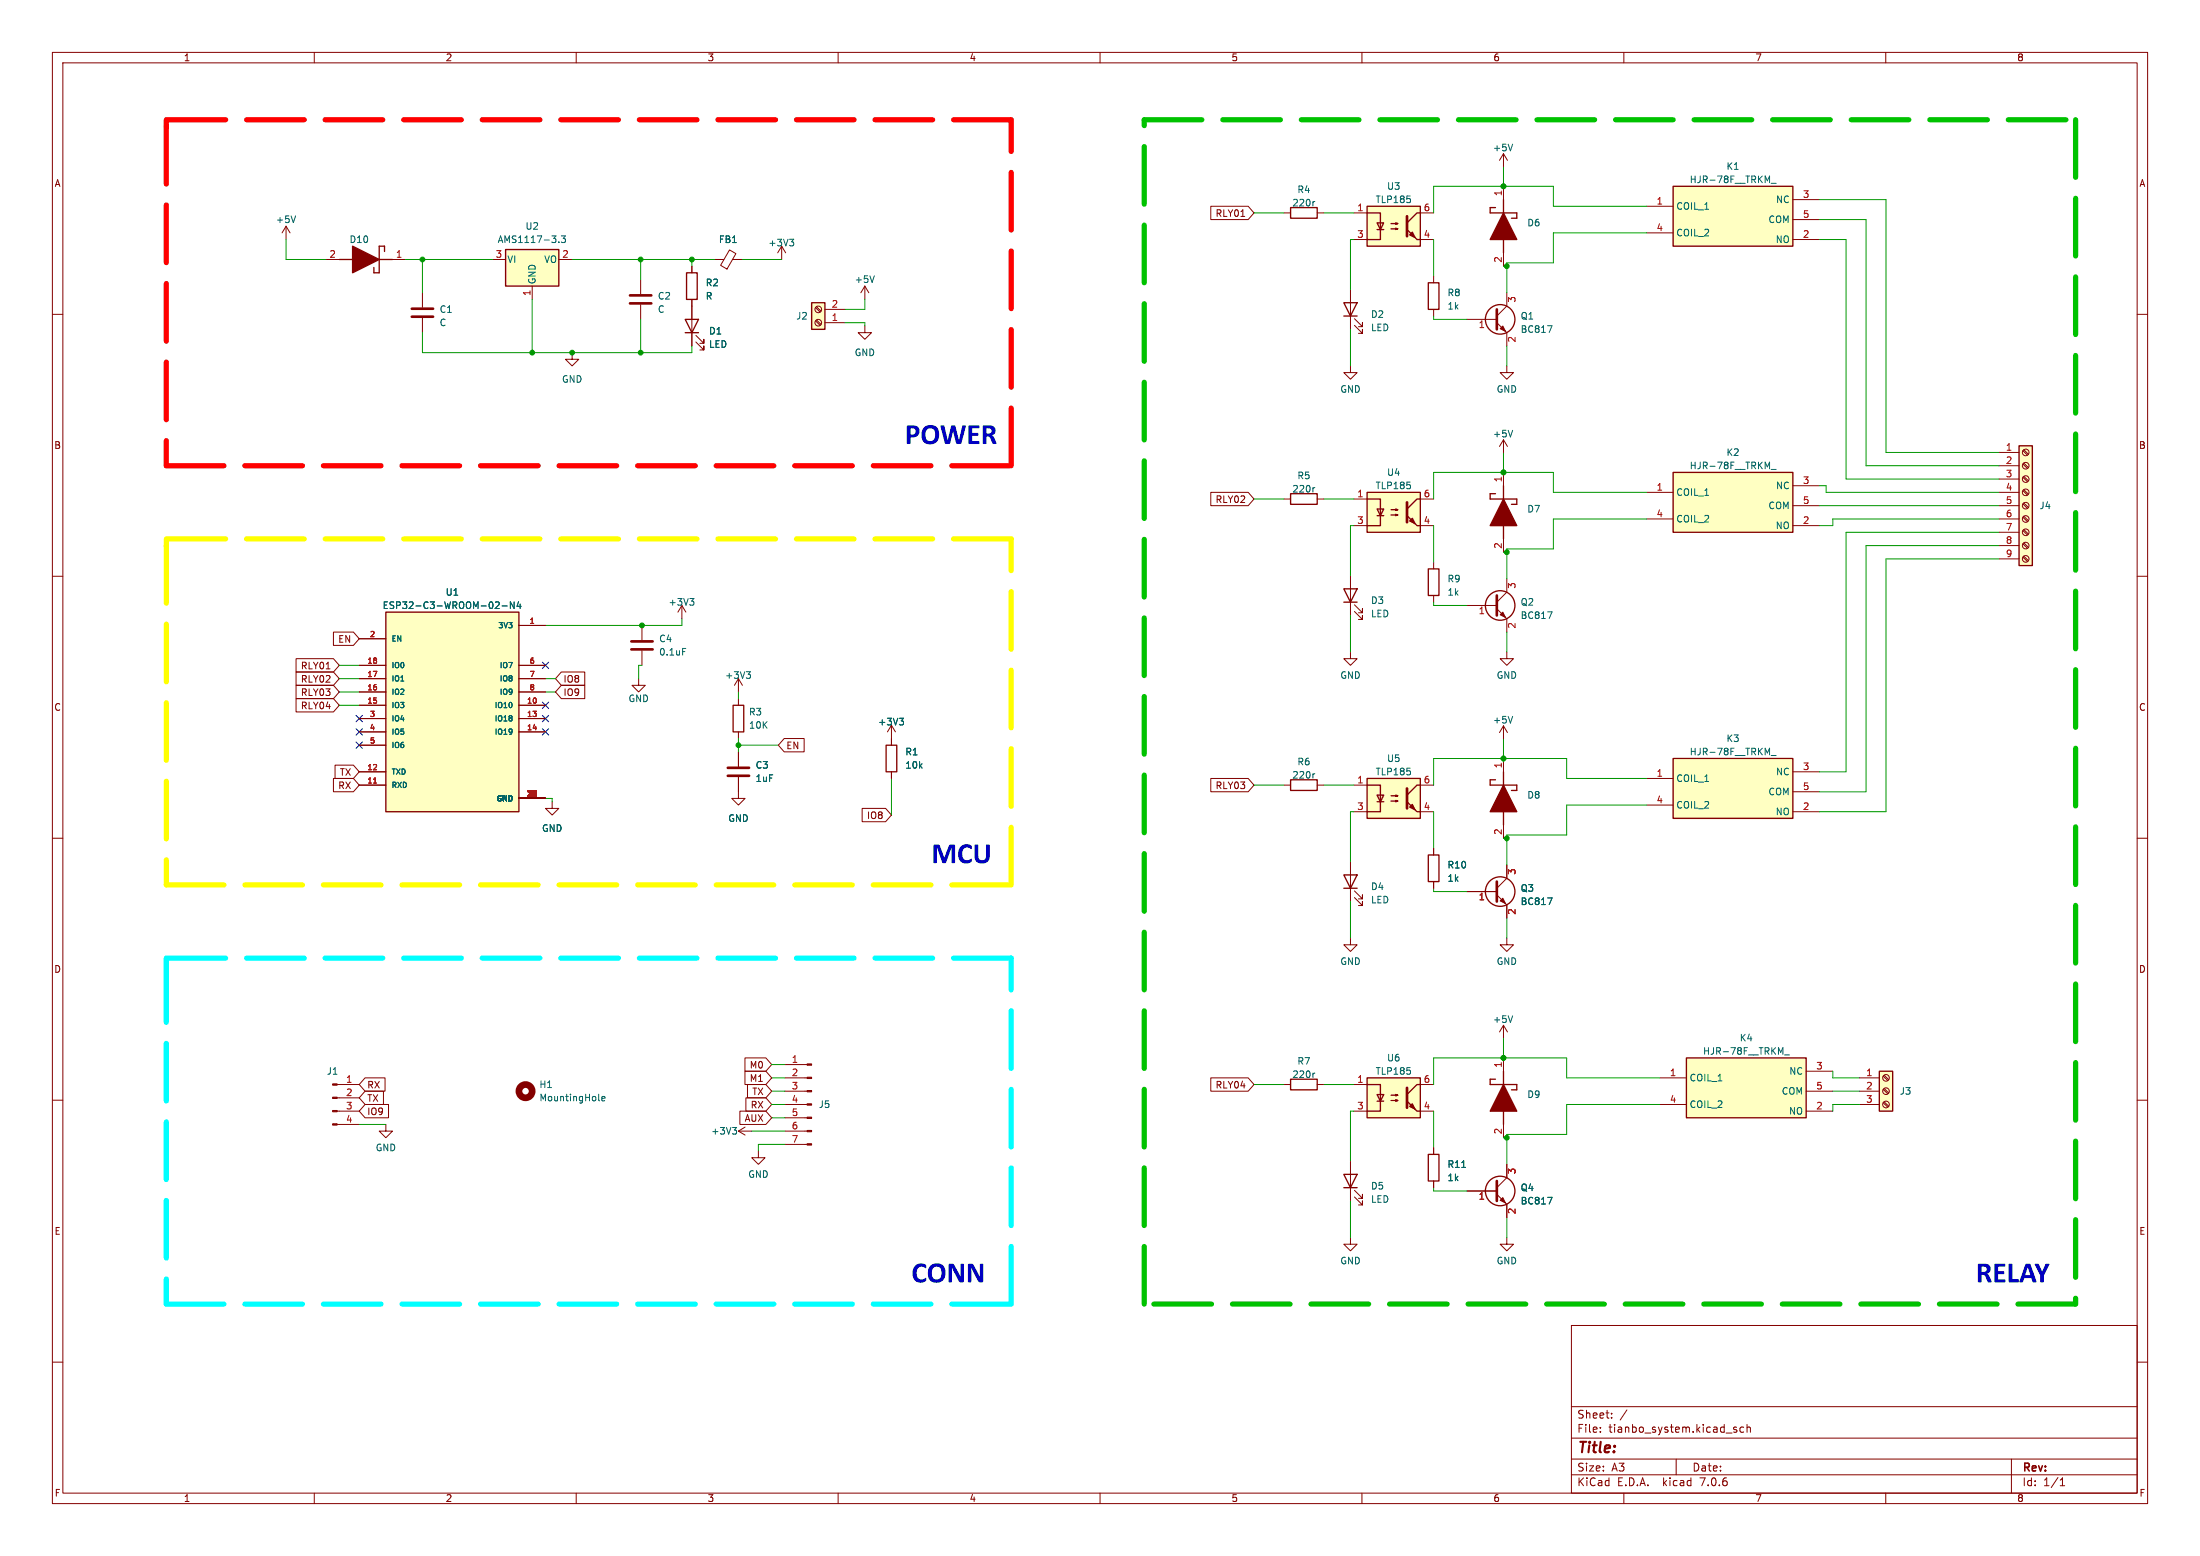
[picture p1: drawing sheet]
<svg xmlns="http://www.w3.org/2000/svg" width="420mm" height="297mm" viewBox="0 0 420 297" stroke-linecap="round" stroke-linejoin="round" font-family="sans-serif">
<g fill="none" stroke="#840000" stroke-width=".19">
<path d="M10 10h400v277h-400zM12 12h396v273h-396zM60 10v2M110 10v2M160 10v2M210 10v2M260 10v2M310 10v2M360 10v2M231.1 39.4h7.2l1.1 1.2-1.1 1.3h-7.2zM287 29.3v2.6M287 35.6v2.5"/>
<path d="M287 29.3l-.7 1.3M287 29.3l.8 1.3M314.3 39.4h5.1M342.3 38.1h5M10 60h2M54.6 43.2l-.8 1.3M54.6 43.2v2.5M54.6 43.2l.8 1.3M62.2 49.5h2.6M74.9 49.5h2.6M80.6 55.9v2.8M94 49.5h2.5"/>
<path d="M101.6 54.6v2.6M106.7 49.5h2.5M122.3 53.3v2.8M122.3 58.2v2.8M132.1 50.8v1.3M132.1 57.2v8.8M136.5 49.5h1.7M139.3 47.7l1.2 .7-1.7 3-1.2-.8zM139.9 49.5h1.7M149.2 47l-.7 1.3M149.2 47v2.5M149.2 47l.8 1.3"/>
<path d="M155.7 58.7l.9 .9M155.9 58.5l.8 .9M157.5 59.1h3.8M165.1 54.6l-.8 1.3M165.1 54.6v2.6M165.1 54.6l.8 1.3M245.1 40.6h1.3M251.5 40.6h1.2M257.8 55.2v7.7M258.4 45.7h2.6M258.4 40.6h2.6M271.1 45.7h2.6"/>
<path d="M271.1 40.6h2.6M273.7 52.7v1.3M273.7 59.1v1.2M287 48.3v2.5M287.7 55.9v2.5l-2 1.9M314.3 44.5h5.1M342.3 45.7h5M342.3 41.9h5M408 60h2M80.6 60.7v2.8M109.2 67.3v1.3h1.3l-1.3 1.3-1.3-1.3h1.3M132.8 65.3l1.6 1.5v-.8v.8h-.8"/>
<path d="M132.8 64l1.6 1.5v-.7v.7h-.8M155.7 61.3l.9 .8M155.9 61.1l.8 .8M157.5 61.6h3.8M165.1 62.2v1.3h1.3l-1.3 1.3-1.3-1.3h1.3M257.8 69.9v1.2h1.3l-1.3 1.3-1.3-1.3h1.3M258.6 62.1l1.5 1.5v-.7v.7h-.8M258.6 60.8l1.5 1.6v-.8v.8h-.8M280 61h5.7M285.7 61.6l2 1.9v2.5M287.7 69.9v1.2h1.2l-1.2 1.3-1.3-1.3h1.3M231.1 94h7.2l1.1 1.3-1.1 1.2h-7.2z"/>
<path d="M245.1 95.3h1.3M251.5 95.3h1.2M258.4 95.3h2.6M271.1 95.3h2.6M287 83.9v2.6M287 90.2v2.5M287 83.9l-.7 1.3M287 83.9l.8 1.3M314.3 94h5.1M314.3 99.1h5.1M342.3 92.7h5M342.3 96.5h5"/>
<path d="M381.6 94h3.8M381.6 99.1h3.8M381.6 96.5h3.8M381.6 86.4h3.8M381.6 88.9h3.8M381.6 91.4h3.8M386.2 98.7l.8 .9M386.2 96.2l.8 .8M386.2 93.6l.8 .9M386.2 91.1l.8 .8M386.2 88.6l.8 .8M386.2 86l.8 .9"/>
<path d="M386.4 98.6l.8 .8M386.4 96l.8 .9M386.4 93.5l.8 .8M386.4 90.9l.8 .9M386.4 88.4l.8 .8M386.4 85.9l.8 .8M10 110h2M99.1 119.4h5M122.6 119.4v2.8M130.2 115.6l-.8 1.2M130.2 115.6v2.5M130.2 115.6l.7 1.2"/>
<path d="M257.8 109.9v7.6M258.4 100.3h2.6M258.6 116.7l1.5 1.5v-.7v.7h-.8M258.6 115.4l1.5 1.6v-.8v.8h-.8M271.1 100.3h2.6M273.7 107.3v1.3M273.7 113.7v1.2M280 115.6h5.7M285.7 116.2l2 1.9v2.6M287 102.9v2.5M287.7 110.5v2.5l-2 1.9M342.3 100.3h5"/>
<path d="M381.6 101.6h3.8M381.6 104.1h3.8M381.6 106.7h3.8M386.2 106.3l.8 .9M386.2 103.8l.8 .8M386.2 101.3l.8 .8M386.4 106.2l.8 .8M386.4 103.6l.8 .9M386.4 101.1l.8 .8M408 110h2M56.5 133.3h7.2l1.1 1.3-1.1 1.3h-7.2zM56.5 128.3h7.2l1.1 1.2-1.1 1.3h-7.2z"/>
<path d="M56.5 130.8h7.2l1.1 1.3-1.1 1.3h-7.2zM56.5 125.7h7.2l1.1 1.3-1.1 1.3h-7.2zM63.7 120.6h3.8l1.1 1.3-1.1 1.3h-3.8zM68.6 134.6h5.1M68.6 137.2h5.1M68.6 139.7h5.1M68.6 132.1h5.1M68.6 129.5h5.1M68.6 127h5.1M68.6 121.9h5.1M99.1 134.6h5M99.1 137.2h5"/>
<path d="M99.1 139.7h5M99.1 132.1h5M99.1 129.5h5M99.1 127h5M107.2 130.8h4.4v2.6h-4.4l-1.2-1.3zM107.2 128.3h4.4v2.5h-4.4l-1.2-1.3zM121.9 129.5v1.3h1.3l-1.3 1.3-1.3-1.3h1.3M122.6 124.2v2.8M141 129.5v2.6M141 133.4v1.2M141 139.7v1.3M141 129.5l-.8 1.3"/>
<path d="M141 129.5l.7 1.3M170.2 138.4v3.8M170.2 138.4l-.8 1.3M170.2 138.4l.7 1.3M257.8 124.5v1.2h1.3l-1.3 1.3-1.3-1.3h1.3M287 138.6v2.5M287 138.6l-.7 1.2M287 138.6l.8 1.2M287.7 124.5v1.2h1.2l-1.2 1.3-1.3-1.3h1.3M10 160h2M63.7 148.6h3.8l1.1 1.3-1.1 1.2h-3.8zM64 146h3.5l1.1 1.3-1.1 1.3h-3.5z"/>
<path d="M68.6 149.9h5.1M68.6 147.3h5.1M68.6 142.2h5.1M99.1 152.4h5M105.4 153v1.3h1.3l-1.3 1.3-1.3-1.3h1.3M141 148.3v4.1h1.2l-1.2 1.3-1.3-1.3h1.3M141 143.5v2.8M149.7 141h3.8v2.5h-3.8l-1.1-1.3zM164.6 154.3h4.5l1.1 1.3-1.1 1.2h-4.5zM170.2 147.3v1.3M231.1 148.6h7.2l1.1 1.3-1.1 1.2h-7.2zM245.1 149.9h1.3"/>
<path d="M251.5 149.9h1.2M258.4 149.9h2.6M258.4 154.9h2.6M271.1 149.9h2.6M271.1 154.9h2.6M287 144.8v2.5M287 157.5v2.5M314.3 148.6h5.1M314.3 153.7h5.1M342.3 147.3h5M342.3 154.9h5M342.3 151.1h5"/>
<path d="M408 160h2M257.8 179.1v1.2h1.3l-1.3 1.3-1.3-1.3h1.3M257.8 164.5v7.6M258.6 171.3l1.5 1.5v-.7v.7h-.8M258.6 170.1l1.5 1.5v-.8v.8h-.8M273.7 161.9v1.3M273.7 168.3v1.2M280 170.2h5.7M285.7 170.8l2 1.9v2.6M287.7 179.1v1.2h1.2l-1.2 1.3-1.3-1.3h1.3M287.7 165.1v2.5l-2 1.9M287 195.7l-.7 1.3"/>
<path d="M287 195.7v2.5M287 195.7l.8 1.3M10 210h2M64.4 212.1h4.2M64.4 214.6h4.2M64.4 209.6h4.2M64.4 207h4.2M69.7 205.7h3.8v2.6h-3.8l-1.1-1.3zM69.7 210.8h4.5v2.6h-4.5l-1.1-1.3zM69.7 208.3h3.5v2.5h-3.5l-1.1-1.2zM73.7 214.6v1.3h1.2l-1.2 1.3-1.3-1.3h1.3M141 215.9h2.5"/>
<path d="M141 215.9l1.2 .8M141.2 212.1h5l1.1 1.3-1.1 1.2h-5zM142.2 201.9h4l1.1 1.3-1.1 1.3h-4zM142.2 204.5h4l1.1 1.2-1.1 1.3h-4zM142.2 215.1l-1.2 .8M142.4 209.5h3.8l1.1 1.3-1.1 1.3h-3.8zM142.7 207h3.5l1.1 1.3-1.1 1.3h-3.5zM144.8 219.7v1.3h1.2l-1.2 1.2-1.3-1.2h1.3M149.9 205.7h4.2M149.9 210.8h4.2M149.9 208.3h4.2M149.9 218.4h4.2"/>
<path d="M149.9 215.9h4.2M149.9 213.4h4.2M149.9 203.2h4.2M231.1 205.7h7.2l1.1 1.3-1.1 1.3h-7.2zM245.1 207h1.3M251.5 207h1.2M258.4 212.1h2.6M258.4 207h2.6M271.1 212.1h2.6M271.1 207h2.6M273.7 219.1v1.2M287 201.9v2.6"/>
<path d="M287 214.6v2.6M316.9 205.7h5M316.9 210.8h5M344.8 212.1h5.1M344.8 204.5h5.1M344.8 208.3h5.1M355 205.7h3.8M355 210.8h3.8M355 208.3h3.8M359.5 210.5l.9 .8M359.5 207.9l.9 .9M359.5 205.4l.9 .8"/>
<path d="M359.7 210.3l.9 .9M359.7 207.8l.9 .8M359.7 205.2l.9 .9M408 210h2M257.8 236.2v1.3h1.3l-1.3 1.3-1.3-1.3h1.3M257.8 221.6v7.6M258.6 228.5l1.5 1.5v-.8v.8h-.8M258.6 227.2l1.5 1.5v-.7v.7h-.8M273.7 225.4v1.3M280 227.3h5.7M285.7 228l2 1.9v2.5M287.7 236.2v1.3h1.2l-1.2 1.3-1.3-1.3h1.3"/>
<path d="M287.7 222.2v2.6l-2 1.9M10 260h2M300 253h108v32h-108zM408 260h2M300 278.5h108M300 274.5h108M300 268.5h108M305.5 273.2v.2M305.5 272.5v.1M307.7 270.5v.2M307.7 269.8v.1M310.6 269.1l-1.3 1.9"/>
<path d="M320 278.5v3M330.9 272.7l.7 .4-.2 .3-.5-.1M331.5 272.5l-.3-.1-.3 .2M332.9 272.5l-.5-.1-.2 .3 .1 .6h.6M333.5 272.5l.2-.1 .4 .1 .1 .9M333.5 271.9v1.5M384 278.5v6.5M60 285v2M110 285v2M160 285v2M210 285v2M260 285v2"/>
<path d="M300 281.5h108M310 285v2M360 285v2M393.3 283.6h.9M393.3 282.5l.4-.4v1.5"/>
<circle cx="156.2" cy="59.1" r=".63"/>
<circle cx="156.2" cy="61.6" r=".63"/>
<circle cx="386.7" cy="88.9" r=".63"/>
<circle cx="386.7" cy="96.5" r=".63"/>
<circle cx="386.7" cy="94" r=".63"/>
<circle cx="386.7" cy="99.1" r=".63"/>
<circle cx="386.7" cy="86.4" r=".63"/>
<circle cx="386.7" cy="91.4" r=".63"/>
<circle cx="386.7" cy="106.7" r=".63"/>
<circle cx="386.7" cy="101.6" r=".63"/>
<circle cx="386.7" cy="104.1" r=".63"/>
<circle cx="360" cy="205.7" r=".63"/>
<circle cx="360" cy="208.3" r=".63"/>
<circle cx="360" cy="210.8" r=".63"/>
</g>
<g fill="none" stroke="#840000" stroke-width=".51">
<path d="M78.6 58.9h4.1M120.3 57.9h4M120.3 56.4h4M268.6 41.3v3.8M285.7 59.1v3.8M78.6 60.5h4.1M268.6 95.9v3.8M285.7 113.7v3.8M120.5 124h4.1M120.5 122.4h4.1M138.9 148.1h4.1M138.9 146.6h4.1"/>
<path d="M268.6 150.5v3.8M285.7 168.3v3.8M268.6 207.6v3.9M285.7 225.4v3.8"/>
</g>
<g fill="#840000" stroke="#840000" stroke-width=".19">
<path d="M286.4 229.1l.5-.5 .5 1z"/>
<path d="M286.4 172l.5-.5 .5 1z"/>
<path d="M63.5 214.5h.9v.3h-.9z"/>
<path d="M63.5 212h.9v.2h-.9z"/>
<path d="M63.5 209.4h.9v.3h-.9z"/>
<path d="M63.5 206.9h.9v.2h-.9z"/>
<path d="M286.4 117.3l.5-.5 .5 1.1z"/>
<path d="M154.1 218.3h.8v.3h-.8z"/>
<path d="M154.1 215.8h.8v.2h-.8z"/>
<path d="M154.1 213.2h.8v.3h-.8z"/>
<path d="M154.1 210.7h.8v.2h-.8z"/>
<path d="M154.1 208.2h.8v.2h-.8z"/>
<path d="M154.1 205.6h.8v.3h-.8z"/>
<path d="M154.1 203.1h.8v.2h-.8z"/>
<path d="M286.4 62.7l.5-.5 .5 1z"/>
</g>
<g fill="none" stroke="#840000" stroke-width=".25">
<path d="M246.4 39.6h5.1v2.1h-5.1zM261 39.4h10.1v7.6h-10.1zM285.5 39.6h-1v1h5.1v1.1h-1.1M287 38.1v2.5M319.4 35.6h22.9v11.4h-22.9zM64.8 49.5h2.5M72.4 49.5h2.5M73.4 48v-1h-1v5.1h-1v-1M96.5 47.6h10.2v7h-10.2zM131.1 52.1h2v5.1h-2zM154.9 57.8h2.6v5.1h-2.6zM256.5 57.8h2.6l-1.3 2.5z"/>
<path d="M261 40.6h2.5v5.1h-2.5M262.9 42.5h1.3l-.7 1.3zM262.9 43.8h1.3M265.6 43.7h1.2l-.4 .1v-.2l.4 .1M265.6 42.7h1.2l-.4 .1v-.3l.4 .2M268.6 43.8l1.9 1.9h.6M271.1 40.6h-.6l-1.9 1.9M272.7 54h2v5.1h-2zM287 45.7v2.6M130.8 61h2.5l-1.2 2.5zM130.8 63.5h2.5M256.5 60.3h2.6"/>
<path d="M246.4 94.2h5.1v2.1h-5.1zM261 94h10.1v7.6h-10.1zM261 95.3h2.5v5h-2.5M262.9 97.2h1.3l-.7 1.2zM262.9 98.4h1.3M265.6 98.3h1.2l-.4 .1v-.2l.4 .1M265.6 97.3h1.2l-.4 .1v-.2l.4 .1M268.6 98.4l1.9 1.9h.6M271.1 95.3h-.6l-1.9 1.9M285.5 94.2h-1v1.1h5.1v1h-1.1M287 92.7v2.6M319.4 90.2h22.9v11.4h-22.9z"/>
<path d="M385.4 85.1h2.6v22.9h-2.6zM73.7 116.8h25.4v38.1h-25.4zM256.5 112.4h2.6l-1.3 2.5zM256.5 114.9h2.6M272.7 108.6h2v5.1h-2zM287 100.3v2.6M140 134.6h2v5.1h-2zM169.2 142.2h2v5.1h-2zM246.4 148.8h5.1v2.1h-5.1zM261 148.6h10.1v7.6h-10.1zM261 149.9h2.5v5h-2.5M262.9 151.8h1.3l-.7 1.2z"/>
<path d="M262.9 153h1.3M265.6 152.9h1.2l-.4 .1v-.2l.4 .1M265.6 151.9h1.2l-.4 .1v-.2l.4 .1M268.6 153l1.9 1.9h.6M271.1 149.9h-.6l-1.9 1.9M285.5 148.8h-1v1.1h5.1v1h-1.1M287 147.3v2.6M287 154.9v2.6M319.4 144.8h22.9v11.4h-22.9zM256.5 167h2.6l-1.3 2.5zM256.5 169.5h2.6M272.7 163.2h2v5.1h-2z"/>
<path d="M246.4 206h5.1v2h-5.1zM261 205.7h10.1v7.7h-10.1zM261 207h2.5v5.1h-2.5M262.9 208.9h1.3l-.7 1.3zM262.9 210.2h1.3M265.6 210.1h1.2l-.4 .1v-.3l.4 .2M265.6 209h1.2l-.4 .2v-.3l.4 .1M268.6 210.2l1.9 1.9h.6M271.1 207h-.6l-1.9 1.9M285.5 206h-1v1h5.1v1h-1.1M287 204.5v2.5M287 212.1v2.5"/>
<path d="M321.9 201.9h22.9v11.5h-22.9zM358.8 204.5h2.5v7.6h-2.5zM256.5 224.2h2.6l-1.3 2.5zM256.5 226.7h2.6M272.7 220.3h2v5.1h-2z"/>
<circle cx="286.4" cy="61" r="2.82"/>
<circle cx="286.4" cy="115.6" r="2.82"/>
<circle cx="286.4" cy="170.2" r="2.82"/>
<circle cx="286.4" cy="227.3" r="2.82"/>
</g>
<g fill="none" stroke="#006464" stroke-width=".19">
<path d="M251 38.5h-.2M269.2 38v.6M288.8 27.5l-.5 1.3M338.1 35h1M56.4 41.2l-.4 1.3M106.7 46.2v.1M107.2 45h.7l-.4 .5 .4 .1v.6l-.2 .1-.5-.1M150.7 45.7h.8l-.4 .4M151.3 46.1l.2 .3v.3l-.2 .2M166.9 52.6l-.4 1.3M295.4 62.2h.9l-.6 1.2M251 93.1h-.2"/>
<path d="M269.2 92.6v.6M288.8 82.1l-.5 1.3M338.1 89.6h1M94.8 114.9h.4l.1 .3-.8 .9h.8M95.9 115.7h.9M98.2 114.9v1.2l-.8-1.2v1.2M99 114.8l-.3 .9h.8M99.3 115.3v.8M131.7 114.2h.8l-.5 .5M132.2 114.7l.3 .3v.3l-.3 .2M295.4 116.8h.9l-.6 1.3M130.3 123.8h.6"/>
<path d="M142.5 128.2h.8l-.5 .5M143 128.7l.3 .2v.3l-.3 .3M171.7 137.1h.8l-.4 .5M172.2 137.6l.3 .2v.3l-.3 .3M288.8 136.7l-.5 1.3M251 147.7h-.2M269.2 147.2v.6M338.1 144.2h1M295.4 171.4h.9l-.6 1.3M288.8 193.9l-.5 1.3M114.3 209.9l.2 .2M114.9 209.7l.6-.1-.1-.3h-.3l-.2 .2 .1 .6h.4"/>
<path d="M139.8 215.2h.8l-.4 .5M140.4 215.7l.2 .2v.3l-.2 .3M251 204.8l-.2 .1M269.2 204.4v.5M340.7 201.4h.9M279.1 222.8h.7M295.4 228.5h.9l-.6 1.3"/>
</g>
<g fill="#ffffc2" stroke="#ffffc2" stroke-width=".19">
<path d="M321.9 201.9h22.9v11.5h-22.9z"/>
<path d="M73.7 116.8h25.4v38.1h-25.4z"/>
<path d="M261 94h10.1v7.6h-10.1z"/>
<path d="M319.4 35.6h22.9v11.4h-22.9z"/>
<path d="M319.4 90.2h22.9v11.4h-22.9z"/>
<path d="M385.4 85.1h2.6v22.9h-2.6z"/>
<path d="M261 148.6h10.1v7.6h-10.1z"/>
<path d="M319.4 144.8h22.9v11.4h-22.9z"/>
<path d="M261 39.4h10.1v7.6h-10.1z"/>
<path d="M261 205.7h10.1v7.7h-10.1z"/>
<path d="M96.5 47.6h10.2v7h-10.2z"/>
<path d="M154.9 57.8h2.6v5.1h-2.6z"/>
<path d="M358.8 204.5h2.5v7.6h-2.5z"/>
</g>
<path d="M71.3 149.5h.6" fill="none" stroke="#a90000" stroke-width=".19"/>
<g fill="#840000" stroke="#840000" stroke-width=".25">
<path d="M287 207l2.6 5.1h-5.1z"/>
<path d="M269.1 99.4l.5-.5 .5 1z"/>
<path d="M287 95.3l2.6 5h-5.1z"/>
<path d="M269.1 154.1l.5-.6 .5 1.1z"/>
<path d="M287 149.9l2.6 5h-5.1z"/>
<path d="M287 40.6l2.6 5.1h-5.1z"/>
<path d="M269.1 44.8l.5-.5 .5 1z"/>
<path d="M269.1 211.2l.5-.5 .5 1z"/>
<path d="M67.3 47l5.1 2.5-5.1 2.6z"/>
</g>
<circle cx="100.3" cy="208.3" r="1.27" fill="none" stroke="#840000" stroke-width="1.3"/>
<path d="M31.7 24.1v64.8M31.7 22.9v1.2M193 22.9h-161.3M31.7 88.9h161.3M193 88.9v-66" fill="none" stroke="#f00" stroke-width="1" stroke-dasharray="11 4"/>
<path d="M31.7 184.2v64.7M31.7 182.9v1.3M193 182.9h-161.3M31.7 248.9h161.3M193 248.9v-66" fill="none" stroke="#0ff" stroke-width="1" stroke-dasharray="11 4"/>
<path d="M31.7 104.1v64.8M31.7 102.9v1.2M193 102.9h-161.3M31.7 168.9h161.3M193 168.9v-66" fill="none" stroke="#ff0" stroke-width="1" stroke-dasharray="11 4"/>
<path d="M218.4 22.9h177.8M396.2 22.9v226M218.4 248.9v-226M396.2 248.9h-177.8" fill="none" stroke="#00c200" stroke-width="1" stroke-dasharray="11 4"/>
<g fill="none" stroke="#009600" stroke-width=".19">
<path d="M287 35.6h.1M287 31.9v3.7M314.3 39.4h-17.8v-3.8h-22.8v5M347.3 38.1h12.7v48.3h21.6M54.6 45.7v3.8h7.6M77.5 49.5h16.5M80.6 49.5v6.4M101.6 57.2v10.1M109.2 49.5h27.3M122.3 49.5v3.8M132.1 49.5v1.3M141.6 49.5h7.6"/>
<path d="M165.1 57.2v1.9h-3.8M239.4 40.6h5.7M252.7 40.6h5.7M258.4 45.7h-.6v9.5M273.7 45.7v7M287 50.8h.7M314.3 44.5h-17.8v5.7h-8.8v5.7M347.3 45.7h5.1v45.7h29.2M347.3 41.9h8.9v47h25.4M80.6 63.5v3.8h51.5v-1.3M122.3 61v6.3M161.3 61.6h3.8v.6"/>
<path d="M257.8 62.9v7M273.7 60.3v.7h6.3M287.7 66v3.9M239.4 95.3h5.7M252.7 95.3h5.7M287 90.2h.1M287 86.5v3.7M314.3 94h-17.8v-3.8h-22.8v5.1M314.3 99.1h-17.8v5.7h-8.8v5.7M347.3 92.7h1.3v1.3h33M347.3 96.5h34.3M381.6 99.1h-31.7v1.2h-2.6"/>
<path d="M130.2 118.1v1.3h-26.1M257.8 117.5v7M258.4 100.3h-.6v9.6M273.7 100.3v7M273.7 114.9v.7h6.3M287 105.4h.7M381.6 104.1h-25.4v47h-8.9M381.6 106.7h-21.6v48.2h-12.7M381.6 101.6h-29.2v45.7h-5.1M64.8 129.5h3.8M64.8 134.6h3.8M64.8 127h3.8"/>
<path d="M64.8 132.1h3.8M104.1 129.5h1.9M104.1 132.1h1.9M122.6 127h-.7v2.5M141 132.1v1.3M287.7 120.7v3.8M104.1 152.4h1.3v.6M141 141v2.5M141 142.2h7.6M170.2 148.6v7M239.4 149.9h5.7M252.7 149.9h5.7"/>
<path d="M258.4 154.9h-.6v9.6M273.7 154.9v7M287 144.8h.1M287 141.1v3.7M314.3 148.6h-15.2v-3.8h-25.4v5.1M314.3 153.7h-15.2v5.7h-11.4v5.7M257.8 172.1v7M273.7 169.5v.7h6.3M287 160h.7M287.7 175.3v3.8M287 198.2v3.7M68.6 214.6h5.1"/>
<path d="M143.5 215.9h6.4M147.3 203.2h2.6M147.3 213.4h2.6M147.3 210.8h2.6M147.3 208.3h2.6M147.3 205.7h2.6M149.9 218.4h-5.1v1.3M239.4 207h5.7M252.7 207h5.7M258.4 212.1h-.6v9.5M273.7 212.1v7M287 201.9h.1"/>
<path d="M287 217.2h.7M316.9 210.8h-17.8v5.7h-11.4v5.7M316.9 205.7h-17.8v-3.8h-25.4v5.1M349.9 208.3h5.1M349.9 204.5v1.2h5.1M355 210.8h-5.1v1.3M257.8 229.2v7M273.7 226.7v.6h6.3M287.7 232.4v3.8"/>
</g>
<g fill="none" stroke="#000084" stroke-width=".19">
<path d="M68 139.1l1.2 1.2M68 136.6l1.2 1.2M69.2 139.1l-1.2 1.2M69.2 136.6l-1.2 1.2M103.5 134l1.2 1.2M103.5 139.1l1.2 1.2M103.5 136.6l1.2 1.2M103.5 126.4l1.2 1.2M104.7 134l-1.2 1.2M104.7 139.1l-1.2 1.2M104.7 136.6l-1.2 1.2M104.7 126.4l-1.2 1.2"/>
<path d="M68 141.6l1.2 1.2M69.2 141.6l-1.2 1.2"/>
</g>
<g fill="#009600" stroke="#009600" stroke-width=".19">
<circle cx="132.1" cy="49.5" r=".46"/>
<circle cx="122.3" cy="49.5" r=".46"/>
<circle cx="122.3" cy="67.3" r=".46"/>
<circle cx="122.6" cy="119.4" r=".46"/>
<circle cx="141" cy="142.2" r=".46"/>
<circle cx="109.2" cy="67.3" r=".46"/>
<circle cx="101.6" cy="67.3" r=".46"/>
<circle cx="80.6" cy="49.5" r=".46"/>
<circle cx="287.7" cy="217.2" r=".46"/>
<circle cx="287.7" cy="160" r=".46"/>
<circle cx="287" cy="201.9" r=".46"/>
<circle cx="287" cy="90.2" r=".46"/>
<circle cx="287.7" cy="50.8" r=".46"/>
<circle cx="287" cy="35.6" r=".46"/>
<circle cx="287" cy="144.8" r=".46"/>
<circle cx="287.7" cy="105.4" r=".46"/>
</g>
<g font-size="5.6" fill="#0000c2">
<text x="172.7" y="85.4">POWER</text>
<text x="177.8" y="165.4">MCU</text>
<text x="174" y="245.5">CONN</text>
<text x="377.2" y="245.5">RELAY</text>
</g>
<text font-size="2.8" fill="#840000" x="301" y="277.9">Title:</text>
<g font-size="2.1" fill="#840000">
<text x="301" y="273.7">File:</text>
<text x="301" y="271">Sheet:</text>
<text x="307.1" y="273.7">tianbo_system.kicad_sch</text>
<text x="301" y="281.1">Size:</text>
<text x="307.6" y="281.1">A3</text>
<text x="323" y="281.1">Date:</text>
<text x="386" y="281.3">Rev:</text>
<text x="301" y="283.9">KiCad</text>
<text x="308.7" y="283.9">E.D.A.</text>
<text x="317.6" y="283.9">kicad</text>
<text x="324.8" y="283.9">7.0.6</text>
<text x="386" y="283.9">Id:</text>
<text x="390.1" y="283.9">1/1</text>
</g>
<g font-size="1.8" fill="#840000">
<text x="35" y="11.9">1</text>
<text x="85" y="11.9">2</text>
<text x="135" y="11.9">3</text>
<text x="185" y="11.9">4</text>
<text x="235" y="11.9">5</text>
<text x="285" y="11.9">6</text>
<text x="335" y="11.9">7</text>
<text x="385" y="11.9">8</text>
<text x="10.3" y="35.9">A</text>
<text x="408.3" y="35.9">A</text>
<text x="232" y="41.6">RLY01</text>
<text x="10.3" y="85.9">B</text>
<text x="408.2" y="85.9">B</text>
<text x="232" y="96.2">RLY02</text>
<text x="64.5" y="122.9">EN</text>
<text x="57.3" y="130.5">RLY02</text>
<text x="57.3" y="128">RLY01</text>
<text x="107.5" y="130.5">IO8</text>
<text x="10.3" y="135.9">C</text>
<text x="57.3" y="135.6">RLY04</text>
<text x="57.3" y="133">RLY03</text>
<text x="107.5" y="133">IO9</text>
<text x="408.2" y="135.9">C</text>
<text x="150" y="143.2">EN</text>
<text x="64.8" y="148.3">TX</text>
<text x="64.5" y="150.8">RX</text>
<text x="232" y="150.8">RLY03</text>
<text x="165.4" y="156.5">IO8</text>
<text x="10.3" y="185.9">D</text>
<text x="408.2" y="185.9">D</text>
<text x="70" y="208">RX</text>
<text x="143" y="204.2">M0</text>
<text x="143" y="206.7">M1</text>
<text x="143.5" y="209.2">TX</text>
<text x="232" y="208">RLY04</text>
<text x="70" y="213">IO9</text>
<text x="70" y="210.5">TX</text>
<text x="142.1" y="214.3">AUX</text>
<text x="143.2" y="211.8">RX</text>
<text x="10.3" y="235.9">E</text>
<text x="408.3" y="235.9">E</text>
<text x="10.3" y="285.9">F</text>
<text x="35" y="286.9">1</text>
<text x="85" y="286.9">2</text>
<text x="135" y="286.9">3</text>
<text x="185" y="286.9">4</text>
<text x="235" y="286.9">5</text>
<text x="285" y="286.9">6</text>
<text x="335" y="286.9">7</text>
<text x="385" y="286.9">8</text>
<text x="408.3" y="285.9">F</text>
</g>
<g font-size="1.8" fill="#006464">
<text x="284.9" y="29.1">+5V</text>
<text x="322.5" y="35.2">HJR-78F__TRKM_</text>
<text x="329.5" y="32.6">K1</text>
<text x="246.6" y="39.6">220r</text>
<text x="247.6" y="37.1">R4</text>
<text x="262.5" y="39">TLP185</text>
<text x="264.7" y="36.4">U3</text>
<text x="319.9" y="40.2">COIL_1</text>
<text x="339" y="39">NC</text>
<text x="52.6" y="42.8">+5V</text>
<text x="66.6" y="46.6">D10</text>
<text x="94.9" y="46.6">AMS1117-3.3</text>
<text x="100.2" y="44">U2</text>
<text x="137.1" y="46.6">FB1</text>
<text x="146.6" y="47.2">+3V3</text>
<text x="291.5" y="43.4">D6</text>
<text x="319.9" y="45.3">COIL_2</text>
<text x="337.5" y="42.8">COM</text>
<text x="338.9" y="46.6">NO</text>
<text x="96.8" y="50.4">VI</text>
<text x="103.8" y="50.4">VO</text>
<text x="83.8" y="59.9">C1</text>
<text x="102.5" y="54.4" transform="rotate(-90 102.5 54.4)">GND</text>
<text x="125.5" y="57.4">C2</text>
<text x="125.5" y="59.9">C</text>
<text x="134.6" y="54.8">R2</text>
<text x="134.6" y="57.4">R</text>
<text x="163.1" y="54.2">+5V</text>
<text x="276.2" y="56.7">R8</text>
<text x="276.2" y="59.3">1k</text>
<text x="83.8" y="62.5">C</text>
<text x="135.3" y="64">D1</text>
<text x="151.9" y="61.2">J2</text>
<text x="261.6" y="60.9">D2</text>
<text x="261.6" y="63.4">LED</text>
<text x="290.2" y="61.2">Q1</text>
<text x="290.2" y="63.7">BC817</text>
<text x="135.3" y="66.6">LED</text>
<text x="163.1" y="68.2">GND</text>
<text x="107.2" y="73.3">GND</text>
<text x="255.8" y="75.2">GND</text>
<text x="285.6" y="75.2">GND</text>
<text x="284.9" y="83.7">+5V</text>
<text x="322.5" y="89.8">HJR-78F__TRKM_</text>
<text x="329.5" y="87.2">K2</text>
<text x="246.6" y="94.2">220r</text>
<text x="247.6" y="91.7">R5</text>
<text x="262.5" y="93.6">TLP185</text>
<text x="264.7" y="91">U4</text>
<text x="319.9" y="94.8">COIL_1</text>
<text x="339" y="93.6">NC</text>
<text x="291.5" y="98">D7</text>
<text x="319.9" y="99.9">COIL_2</text>
<text x="337.5" y="97.4">COM</text>
<text x="338.9" y="101.2">NO</text>
<text x="389.3" y="97.4">J4</text>
<text x="85" y="113.9">U1</text>
<text x="276.2" y="111.4">R9</text>
<text x="276.2" y="113.9">1k</text>
<text x="73" y="116.4">ESP32-C3-WROOM-02-N4</text>
<text x="127.5" y="115.8">+3V3</text>
<text x="261.6" y="115.5">D3</text>
<text x="261.6" y="118">LED</text>
<text x="290.2" y="115.8">Q2</text>
<text x="290.2" y="118.3">BC817</text>
<text x="125.7" y="122.8">C4</text>
<text x="125.7" y="125.3">0.1uF</text>
<text x="138.3" y="129.8">+3V3</text>
<text x="255.8" y="129.8">GND</text>
<text x="285.6" y="129.8">GND</text>
<text x="119.9" y="134.2">GND</text>
<text x="142.9" y="136.8">R3</text>
<text x="142.9" y="139.3">10K</text>
<text x="167.5" y="138.7">+3V3</text>
<text x="284.9" y="138.3">+5V</text>
<text x="329.5" y="141.8">K3</text>
<text x="144.2" y="146.9">C3</text>
<text x="144.2" y="149.5">1uF</text>
<text x="172.7" y="144.4">R1</text>
<text x="172.7" y="146.9">10k</text>
<text x="246.6" y="148.8">220r</text>
<text x="247.6" y="146.3">R6</text>
<text x="262.5" y="148.2">TLP185</text>
<text x="264.7" y="145.6">U5</text>
<text x="319.9" y="149.5">COIL_1</text>
<text x="322.5" y="144.4">HJR-78F__TRKM_</text>
<text x="339" y="148.2">NC</text>
<text x="291.5" y="152.6">D8</text>
<text x="319.9" y="154.5">COIL_2</text>
<text x="337.5" y="152">COM</text>
<text x="338.9" y="155.8">NO</text>
<text x="103.4" y="159">GND</text>
<text x="138.9" y="157.1">GND</text>
<text x="276.2" y="166">R10</text>
<text x="261.6" y="170.1">D4</text>
<text x="261.6" y="172.6">LED</text>
<text x="276.2" y="168.5">1k</text>
<text x="290.2" y="170.4">Q3</text>
<text x="290.2" y="172.9">BC817</text>
<text x="255.8" y="184.4">GND</text>
<text x="285.6" y="184.4">GND</text>
<text x="284.9" y="195.4">+5V</text>
<text x="247.6" y="203.4">R7</text>
<text x="264.7" y="202.8">U6</text>
<text x="325" y="201.5">HJR-78F__TRKM_</text>
<text x="332" y="199">K4</text>
<text x="62.3" y="205.3">J1</text>
<text x="102.9" y="207.9">H1</text>
<text x="246.6" y="206">220r</text>
<text x="262.5" y="205.3">TLP185</text>
<text x="291.5" y="209.8">D9</text>
<text x="322.5" y="206.6">COIL_1</text>
<text x="340" y="209.1">COM</text>
<text x="341.5" y="205.3">NC</text>
<text x="362.6" y="209.1">J3</text>
<text x="102.9" y="210.4">MountingHole</text>
<text x="156.2" y="211.7">J5</text>
<text x="322.5" y="211.7">COIL_2</text>
<text x="341.4" y="213">NO</text>
<text x="71.6" y="219.9">GND</text>
<text x="135.7" y="216.8">+3V3</text>
<text x="142.7" y="225">GND</text>
<text x="261.6" y="227.2">D5</text>
<text x="276.2" y="223.1">R11</text>
<text x="276.2" y="225.7">1k</text>
<text x="290.2" y="227.6">Q4</text>
<text x="261.6" y="229.8">LED</text>
<text x="290.2" y="230.1">BC817</text>
<text x="255.8" y="241.5">GND</text>
<text x="285.6" y="241.5">GND</text>
</g>
<g font-size="1.8" fill="#a90000">
<text x="259" y="40.4">1</text>
<text x="271.7" y="40.4">6</text>
<text x="286.8" y="37.5" transform="rotate(-90 286.8 37.5)">1</text>
<text x="316.2" y="39.1">1</text>
<text x="344.1" y="37.8">3</text>
<text x="344.1" y="41.7">5</text>
<text x="259" y="45.5">3</text>
<text x="271.7" y="45.5">4</text>
<text x="316.2" y="44.2">4</text>
<text x="344.1" y="45.5">2</text>
<text x="62.8" y="49.3">2</text>
<text x="75.5" y="49.3">1</text>
<text x="94.5" y="49.3">3</text>
<text x="107.2" y="49.3">2</text>
<text x="286.8" y="50.2" transform="rotate(-90 286.8 50.2)">2</text>
<text x="101.3" y="56.6" transform="rotate(-90 101.3 56.6)">1</text>
<text x="158.7" y="58.8">2</text>
<text x="289.6" y="57.9" transform="rotate(-90 289.6 57.9)">3</text>
<text x="158.7" y="61.3">1</text>
<text x="282.2" y="62.9">1</text>
<text x="289.6" y="65.5" transform="rotate(-90 289.6 65.5)">2</text>
<text x="382.8" y="86.1">1</text>
<text x="382.8" y="88.6">2</text>
<text x="259" y="95">1</text>
<text x="271.7" y="95">6</text>
<text x="286.8" y="92.1" transform="rotate(-90 286.8 92.1)">1</text>
<text x="316.2" y="93.7">1</text>
<text x="344.1" y="92.5">3</text>
<text x="382.8" y="91.2">3</text>
<text x="382.8" y="93.7">4</text>
<text x="259" y="100.1">3</text>
<text x="271.7" y="100.1">4</text>
<text x="316.2" y="98.8">4</text>
<text x="344.1" y="100.1">2</text>
<text x="344.1" y="96.3">5</text>
<text x="382.8" y="96.3">5</text>
<text x="382.8" y="98.8">6</text>
<text x="382.8" y="101.3">7</text>
<text x="286.8" y="104.8" transform="rotate(-90 286.8 104.8)">2</text>
<text x="382.8" y="103.9">8</text>
<text x="382.8" y="106.4">9</text>
<text x="289.6" y="112.5" transform="rotate(-90 289.6 112.5)">3</text>
<text x="282.2" y="117.6">1</text>
<text x="289.6" y="120.1" transform="rotate(-90 289.6 120.1)">2</text>
<text x="259" y="149.6">1</text>
<text x="271.7" y="149.6">6</text>
<text x="286.8" y="146.8" transform="rotate(-90 286.8 146.8)">1</text>
<text x="316.2" y="148.3">1</text>
<text x="344.1" y="147.1">3</text>
<text x="259" y="154.7">3</text>
<text x="271.7" y="154.7">4</text>
<text x="316.2" y="153.4">4</text>
<text x="344.1" y="154.7">2</text>
<text x="344.1" y="150.9">5</text>
<text x="286.8" y="159.5" transform="rotate(-90 286.8 159.5)">2</text>
<text x="289.6" y="167.1" transform="rotate(-90 289.6 167.1)">3</text>
<text x="282.2" y="172.2">1</text>
<text x="289.6" y="174.7" transform="rotate(-90 289.6 174.7)">2</text>
<text x="151.1" y="202.9">1</text>
<text x="286.8" y="203.9" transform="rotate(-90 286.8 203.9)">1</text>
<text x="66" y="206.8">1</text>
<text x="66" y="209.3">2</text>
<text x="151.1" y="205.5">2</text>
<text x="151.1" y="208">3</text>
<text x="259" y="206.8">1</text>
<text x="271.7" y="206.8">6</text>
<text x="318.7" y="205.5">1</text>
<text x="346.6" y="204.2">3</text>
<text x="346.6" y="208">5</text>
<text x="356.2" y="205.5">1</text>
<text x="356.2" y="208">2</text>
<text x="66" y="211.8">3</text>
<text x="66" y="214.4">4</text>
<text x="151.1" y="210.6">4</text>
<text x="151.1" y="213.1">5</text>
<text x="151.1" y="215.6">6</text>
<text x="259" y="211.8">3</text>
<text x="271.7" y="211.8">4</text>
<text x="318.7" y="210.6">4</text>
<text x="346.6" y="211.8">2</text>
<text x="356.2" y="210.6">3</text>
<text x="151.1" y="218.2">7</text>
<text x="286.8" y="216.6" transform="rotate(-90 286.8 216.6)">2</text>
<text x="289.6" y="224.2" transform="rotate(-90 289.6 224.2)">3</text>
<text x="282.2" y="229.3">1</text>
<text x="289.6" y="231.8" transform="rotate(-90 289.6 231.8)">2</text>
</g>
<g font-size="1.4" fill="#a90000">
<text x="101" y="119.1">1</text>
<text x="70.5" y="121.7">2</text>
<text x="70" y="131.8">16</text>
<text x="70" y="129.3">17</text>
<text x="70" y="126.7">18</text>
<text x="101" y="126.7">6</text>
<text x="101" y="129.3">7</text>
<text x="101" y="131.8">8</text>
<text x="70" y="134.4">15</text>
<text x="70.5" y="136.9">3</text>
<text x="100.5" y="134.4">10</text>
<text x="100.5" y="136.9">13</text>
<text x="70.5" y="139.4">4</text>
<text x="70.5" y="142">5</text>
<text x="100.5" y="139.4">14</text>
<text x="70" y="149.6">11</text>
<text x="70" y="147.1">12</text>
<text x="101" y="152.1">91</text>
<text x="101.3" y="152.1">1</text>
<text x="101.3" y="152.1">2</text>
</g>
<g font-size="1.4" fill="#006464">
<text x="74.7" y="122.7">EN</text>
<text x="95" y="120.1">3V3</text>
<text x="74.7" y="130.3">IO1</text>
<text x="74.7" y="127.7">IO0</text>
<text x="95.3" y="127.7">IO7</text>
<text x="95.3" y="130.3">IO8</text>
<text x="74.7" y="135.4">IO3</text>
<text x="74.7" y="132.8">IO2</text>
<text x="74.7" y="137.9">IO4</text>
<text x="94.3" y="135.4">IO10</text>
<text x="94.3" y="137.9">IO18</text>
<text x="95.3" y="132.8">IO9</text>
<text x="74.7" y="140.4">IO5</text>
<text x="74.7" y="143">IO6</text>
<text x="94.3" y="140.4">IO19</text>
<text x="74.7" y="148.1">TXD</text>
<text x="74.7" y="150.6">RXD</text>
<text x="94.7" y="153.1">GND</text>
</g>
</svg>
